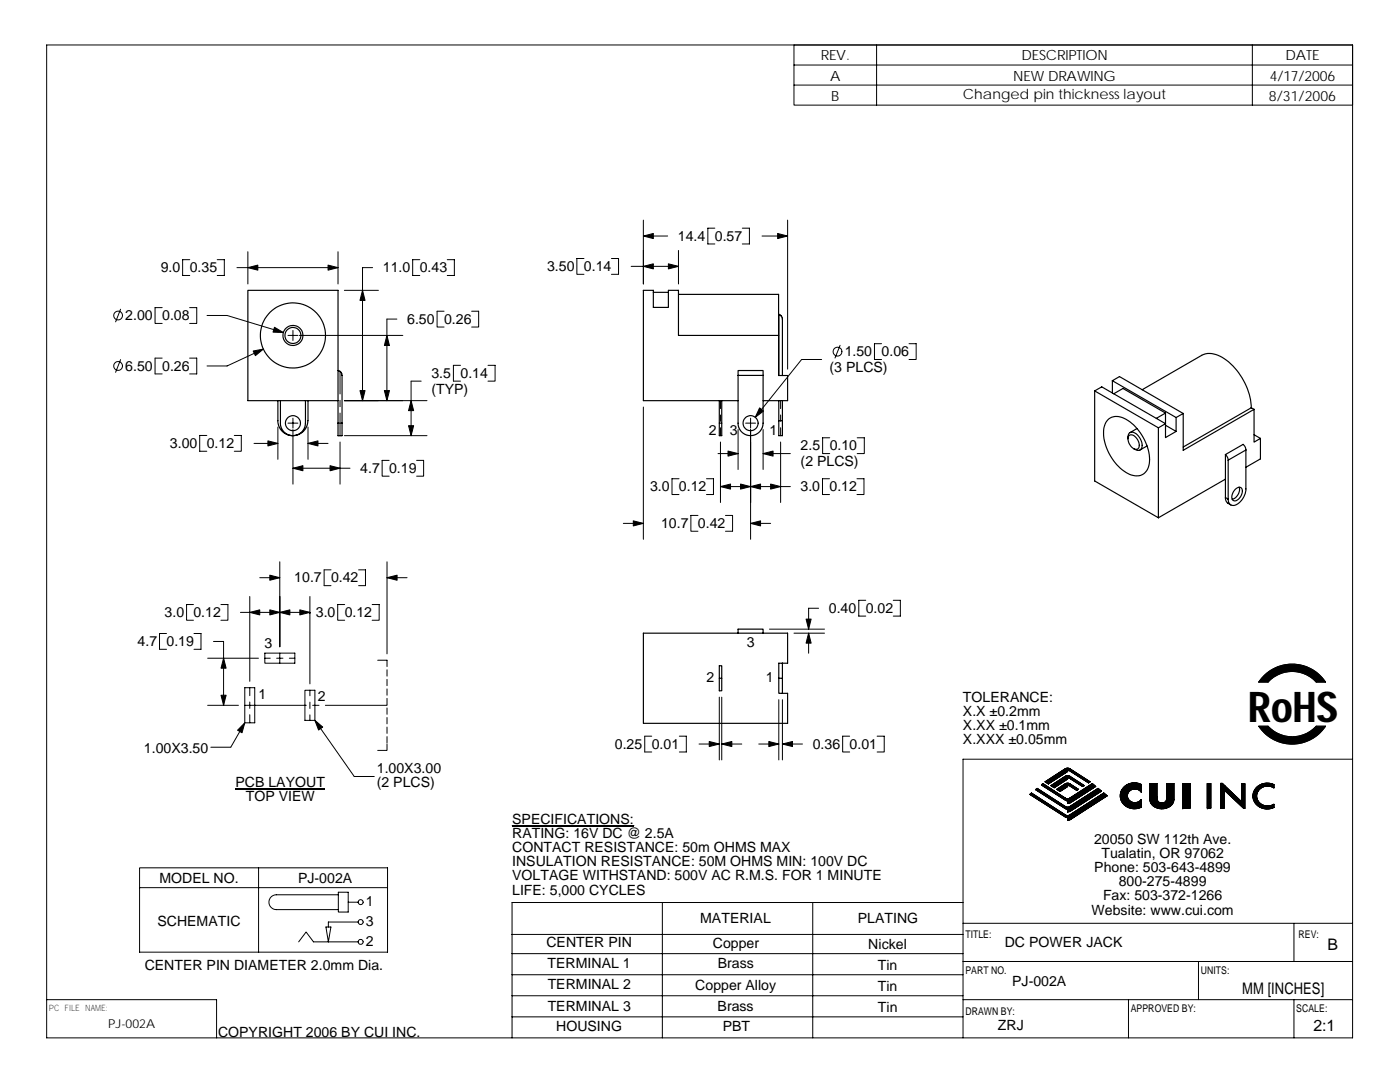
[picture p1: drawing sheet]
<svg xmlns="http://www.w3.org/2000/svg" width="279mm" height="216mm" viewBox="0 0 279 216" stroke-linecap="round" stroke-linejoin="round" font-family="sans-serif">
<g fill="none" stroke="#000" stroke-width=".2">
<path d="M9.3 9h260.6v198.1h-260.6zM158.5 9h111.4v12h-111.4zM158.5 17h111.4M158.5 13h111.4M174.9 9v12M249.9 9v12M37.9 51.8h-1.5v3.2h1.5M43.3 51.8h1.5v3.2h-1.5M47.3 53.4h20.2M49.5 50.2v6.5M67.5 50.2v6.5M68.7 57.9h6.8"/>
<path d="M74.4 53.4h-2.1v26.5M83.8 51.8h-1.4v3.2h1.4M89.3 51.8h1.4v3.2h-1.4M116.5 51.6h-1.4v3.1h1.4M122 51.6h1.4v3.1h-1.4M126 53.1h9.4M128.4 43.9v12.8M128.4 47.1h4.8M135.4 50v6.7M142.7 45.5h-1.4v3.2h1.4M148.1 45.5h1.5v3.2h-1.5M152.1 47.1h5.1"/>
<path d="M157.2 43.9v29.8M24.1 71.8l-1 2.5M24.1 61.7l-1 2.5M32.4 61.4h-1.5v3.1h1.5M32.4 71.5h-1.5v3.1h1.5M37.8 61.4h1.5v3.1h-1.5M37.8 71.5h1.5v3.1h-1.5M41.3 62.9h4l11.3 3.5M52.6 69.7l-7.3 3.3h-4M57.5 66.9h2M58.5 65.9v2M59.7 66.9h20.7"/>
<path d="M67.9 74.1v4.5M67.9 79.9v1.3M68.7 79.9h16.5M79.2 63.7h-2v16.2M84.1 76.1h-2.1v10.8M88.6 62.1h-1.4v3.2h1.4M91.9 72.9h-1.4v3.2h1.4M94.1 62.1h1.4v3.2h-1.4M97.4 72.9h1.4v3.2h-1.4M143.8 79.9v1.6M155.8 79.9v1.6M164 71.7h-4l-9.3 11.6"/>
<path d="M167.7 68.9l-1.1 2.5M175.9 68.6h-1.4v3.1h1.4M181.4 68.6h1.4v3.1h-1.4M41.3 86.9h-1.4v3.1h1.4M46.8 86.9h1.4v3.1h-1.4M50.7 88.5h4.8M55.5 85.2v6.5M57.5 84.4h2M58.5 83.4v2M58.5 85.7v10.9M58.5 93.4h11.3M61.5 88.5h4"/>
<path d="M61.5 85.2v6.5M67.5 86.9h.8M67.9 82.4v4.5M67.9 88.2v8.4M68.7 86.9h16.5M77.7 91.9h-1.4v3.1h1.4M83.1 91.9h1.4v3.1h-1.4M128.4 81.2v26.4M135.5 95.5h-1.4v3.2h1.4M141 95.5h1.4v3.2h-1.4M143.3 90.5h4M143.8 82.8v1.3"/>
<path d="M143.8 85.3v1.6M143.8 88.2v12.1M143.8 97.1h13.9M147.3 85.7v8M148.8 84.4h2M149.8 83.4v2M149.8 85.7v21.9M152.3 85.7v8M152.3 90.5h5.4M155.8 82.8v1.3M155.8 85.3v1.6M155.8 88.2v12.1"/>
<path d="M165.5 95.5h-1.4v3.2h1.4M165.6 87.4h-1.4v3.1h1.4M171 95.5h1.4v3.2h-1.4M171.1 87.4h1.4v3.1h-1.4M49.8 119v17M51.8 115.3h4M55.8 112.1v17M61.8 119v17.5M66.1 113.7h-1.4v3.2h1.4M71.6 113.7h1.3v3.2h-1.3M77.2 112.1v18.4M77.2 115.3h4"/>
<path d="M124.4 104.4h4M139.3 102.8h-1.4v3.2h1.4M144.8 102.8h1.4v3.2h-1.4M149.8 104.4h4M172.8 119.8h-1.4v3.1h1.4M178.3 119.8h1.4v3.1h-1.4M33.2 126.4h-1.4v3.2h1.4M38.6 120.6h-1.4v3.2h1.4M38.7 126.4h1.4v3.2h-1.4M41.4 131.3h10.2M42.6 128h2v12.7M44.1 120.6h1.4v3.2h-1.4"/>
<path d="M48 122.2h13.8M48.9 137.2h1.9v7h-1.9zM49.8 137.2v1.6M52.9 130.3h5.9v2h-5.9zM52.9 131.3h1M55.2 131.3h1.3M55.8 130.3v2M57.7 131.3h1.1M60.9 137.7h1.9v6h-1.9zM61.8 122.2h.1M61.8 137.7v1.1M68.8 120.6h-1.4v3.2h1.4"/>
<path d="M74.3 120.6h1.4v3.2h-1.4M75.4 131.7h1.8v1.3M77.2 133.6v1.3M77.2 135.6v1.2M77.2 137.5v1.2M77.2 139.4v1.2M143.6 139.1v12.5M144 139.1v12.5M153.6 125.5h10.9M155.4 139.6v12M156.1 139.6v12M158.5 126.3h6"/>
<path d="M161.4 126.3v4M163.4 121.4h-2v4.1M252.3 134.8a8 8 0 0 1 12.2 1.3h-1.8a6.5 6.5 0 0 0-9.6 0h-1.9zM41.4 140.7h6.2M48.9 140.7h12.2M48.9 144.2l-2.8 4.9h-4M49.8 140.1v1.3M49.8 142.6v1.6M61.8 140.1v1.3M61.8 142.6v1.1M62.4 140.7h1.3M62.8 143.7l7.9 11.2h4"/>
<path d="M64.9 140.7h12.3M77.2 148.5v1.2h-1.8M77.2 141.3v1.2M77.2 143.2v1.2M77.2 145.1v1.2M77.2 147v1.3M130.1 146.9h-1.4v3.2h1.4M135.6 146.9h1.4v3.2h-1.4M139.5 148.5h4.1M144 148.5h4M151.4 148.5h4M156.1 148.5h4"/>
<path d="M169.6 146.9h-1.4v3.2h1.4M175 146.9h1.5v3.2h-1.5M205.5 158.5l.3-.3 7.1 4.5 .6-.1 6.8-4.4 .7 .6-7.3 4.7-.6 .2v-.5l-.5-.2zM206.7 157.6l.3-.3 5.9 3.8 .6-.2 5.6-3.6 .7 .6-6.1 3.9-.6 .2v-.5l-.5-.1zM207.8 156.6l.3-.2 4.8 3 .5-.1 4.6-2.9 .7 .5-5 3.2-.6 .2v-.5l-.4-.1zM208.6 156l4-2.6 .5-.1 .4 .1 4.1 2.6-.4 .2-4.1-2.6v.3l-3.9 2.5zM209.7 156.8l3.2-2 .6 .1 2.9 1.9-.3 .2-3-1.9v.3l-2.7 1.8zM210.9 157.5l2-1.2 .6 .1 1.7 1.1-.3 .2-1.8-1.1v.4l-1.5 .9zM224.4 156.9a3 3 0 0 1 3.4-.4v1.6a1.43 1.43 0 0 0-2.3-.3 1.43 1.43 0 0 0 .4 2.2 1.63 1.63 0 0 0 1.9-.4v1.5a2.69 2.69 0 0 1-3.4-.5 2.69 2.69 0 0 1-.3-3.3zM229.5 156.4h1.4v2.5a1.02 1.02 0 0 0 1 1.3 1.02 1.02 0 0 0 1-1.3v-2.5h1.4v3.2a2.48 2.48 0 0 1-3.6 1.5l-.9-.6-.3-.6zM236.1 156.4h1.4v4.8h-1.4zM240.9 156.4h.7v4.8h-.7z"/>
<path d="M243.6 156.3h.3l3.9 3.7v-3.6h.6v4.9h-.2l-3.9-3.7v3.6h-.7zM250.9 157a3.1 3.1 0 0 1 3.3-.4v.6a2.09 2.09 0 0 0-2.7 .2 2.09 2.09 0 0 0-.2 2.8 2.38 2.38 0 0 0 2.9 .3v.6a2.72 2.72 0 0 1-3.1-.3 2.72 2.72 0 0 1-.8-3.1zM251.2 144.9h1.9a6.5 6.5 0 0 0 9.6 0h1.8a8 8 0 0 1-13.3 0zM269.9 151.5h-77.7v55.6M27.9 173.2h49.4v16.8h-49.4zM27.9 177.1h49.4M51.6 173.2v16.8M67.5 178h2v4h-2zM67.5 178.5h-12.4a1.48 1.48 0 0 0-1.4 1.5 1.48 1.48 0 0 0 1.4 1.5h12.4M102.2 164.7h24.3M9.3 199.5h33.9v7.6M59.6 187.9l1.5-1.9 1.5 1.9h8.9"/>
<path d="M65 185h1l-.5 2.9zM69.5 180h2M71.5 184h-6v1M102.2 190.3h90M102.2 194.5h90M102.2 198.7h90M102.2 186.5h90M132.2 180.1v27M162.2 180.1v27M192.2 184.2h77.7M192.2 191.9h77.7M192.2 199.5h77.7"/>
<path d="M192.2 180.1h-90v27M225.2 199.5v7.6M239.2 191.9v7.6M258.2 184.2v7.7M258.2 199.5v7.6M102.2 202.9h90"/>
<circle cx="23.6" cy="73" r=".88"/>
<circle cx="23.6" cy="63" r=".88"/>
<circle cx="167.1" cy="70.2" r=".88"/>
<circle cx="72" cy="187.9" r=".5"/>
<circle cx="72" cy="180" r=".5"/>
<circle cx="72" cy="184" r=".5"/>
</g>
<g fill="none" stroke="#000" stroke-width=".23">
<path d="M49.5 57.9h18v22h-18zM130.4 58.3h3M135.4 58.7h20v8.2M55.5 79.9v4.4l.2 .9 .5 .7 .6 .6 .9 .3 .8 .2M56 79.9l.1 5.3 .3 .6 .5 .6 .8 .4 .8 .1M61 79.9v4.5l-.2 .8-.3 .6-.5 .6-.8 .4-.7 .1M61.5 79.9l-.1 4-.1 1.1-.5 .8-.6 .6-.7 .3-1 .2M67.5 73.9l.5 .3 .3 .7v12h-.8v-7M143.6 79.9v4.5M144 79.9v4.5M147.3 74.9v10l.3 .7 .5 .7 .9 .5 .8 .1 .9-.2 .7-.4 .6-.7 .3-.7v-10M147.3 74.9v-1h5v1"/>
<path d="M147.3 74.9h5M155.4 66.9h-20v-9h-2v3.4h-3v-3.4h-2v22h18.9M155.4 66.9v8h1.8v5h-4.9M155.4 74.9v-12.2l.6 .4 .1 .6v11.2M155.4 79.9v7h.7v-7M218.5 78l12.7 7.4M218.5 78v18l12.7 7.3M218.5 78l1.4-.8 12.7 7.3M222 76l1.4-.9 12.7 7.4M222 76l12.7 7.3M222 76v2.4M222.3 78.6l1.8-1.1 8.5 4.9v2.1"/>
<path d="M227.9 77.8l11.9-6.9a4.3 4.3 0 0 1 4.5 .7 13 13 0 0 1 5.4 9.8M67.5 84.4h.8M143.6 84.4h.4v2.5h-.4zM155.4 83.9h.7M221.1 83.8a3.1 3.1 0 0 1 4 .1 9.7 9.7 0 0 1 4.2 9 2.62 2.62 0 0 1-4.2 1.6 9.7 9.7 0 0 1-4.8-9.2l.4-1zM225.1 87.6a.98 .98 0 0 1 .4-1.3 .98 .98 0 0 1 1.3 .3 2.44 2.44 0 0 1 .9 3.1 1.07 1.07 0 0 1-1.5-.2M225.3 86.9a1.19 1.19 0 0 1 1.7 .8 1.39 1.39 0 0 1 0 1.9 1.96 1.96 0 0 1-1.9-2.4zM226.9 85.5l-1.4 .8M228.9 89l-1.4 .8M231.2 85.4v17.9M232.6 84.5l-1.4 .9M232.6 84.9l2.1 1.2"/>
<path d="M232.6 82.4l-1.8 1.1M234.7 83.3v2.8l-2.1 1.2v-2.8M236.1 82.5l-1.4 .8M244.6 90.7l.4 .5 .1 .6M244.6 99.3l.2 .9 .8 .6M244.6 90.7v8.6M244.6 95.6l-13.4 7.7M244.6 99.3l.5 .3M245.1 91.8v7.8M246.5 97.6a.79 .79 0 0 1 1.1-.3 .79 .79 0 0 1 .3 1.1 1.55 1.55 0 0 1-1.8 1.4 1.68 1.68 0 0 1 .4-2.2zM247.3 97.2a2.07 2.07 0 0 1-1.4 2.4M248.6 89.8l-.1-.6-.4-.5-3.5 2"/>
<path d="M248.6 89.8v7.8a3.4 3.4 0 0 1-2.5 3.3 1.08 1.08 0 0 1-1-1.3M248.6 89.8l-3.5 2M249.7 81.4l-13.6 7.8M249.7 81.4l.6 .3M250.3 81.7v6.5l1.2-.7M250.3 81.7l-14.2 8.2v-7.4M250.3 86.7l1.2 .8M251.5 87.5v4.1l-2.9 1.6M143.6 135.3h.4v2.5h-.4zM143.6 135.3v-2.5h.4v2.5M147.3 126.3v-.8h5v.8M155.4 135.3v3h.7"/>
<path d="M155.4 135.3v-3h1.8v-6h-28.8v18h28.8v-6h-1.1M155.4 135.3h.7M156.1 132.3v6"/>
<circle cx="58.5" cy="66.9" r="2"/>
<circle cx="58.5" cy="66.9" r="6.5"/>
<circle cx="58.5" cy="66.9" r="1.6"/>
<circle cx="58.5" cy="84.4" r="1.5"/>
<circle cx="149.8" cy="84.4" r="1.51"/>
</g>
<g fill="#000" stroke="#000" stroke-width=".2">
<path d="M49.5 53.4l2-.5v1z" fill-rule="evenodd"/>
<path d="M65.5 52.9l2 .5-2 .5z" fill-rule="evenodd"/>
<path d="M72.3 57.9l.6 2h-1.1z" fill-rule="evenodd"/>
<path d="M128.4 53.1l2-.5v1.1z" fill-rule="evenodd"/>
<path d="M128.4 47.1l2-.5v1z" fill-rule="evenodd"/>
<path d="M133.4 52.6l2 .5-2 .6z" fill-rule="evenodd"/>
<path d="M155.2 46.6l2 .5-2 .5z" fill-rule="evenodd"/>
<path d="M50.5 70l2.1-.3-1.6 1.3z" fill-rule="evenodd"/>
<path d="M54.8 65.3l1.8 1.1-2.1-.1z" fill-rule="evenodd"/>
<path d="M71.8 77.9h1.1l-.6 2z" fill-rule="evenodd"/>
<path d="M76.7 77.9h1l-.5 2z" fill-rule="evenodd"/>
<path d="M77.2 66.9l.5 2h-1z" fill-rule="evenodd"/>
<path d="M82 79.9l.5 2h-1z" fill-rule="evenodd"/>
<path d="M53.5 88l2 .5-2 .5z" fill-rule="evenodd"/>
<path d="M58.5 93.4l2-.5v1z" fill-rule="evenodd"/>
<path d="M61.5 88.5l2-.5v1z" fill-rule="evenodd"/>
<path d="M65.9 92.9l2 .5-2 .5z" fill-rule="evenodd"/>
<path d="M81.5 84.9h1l-.5 2z" fill-rule="evenodd"/>
<path d="M143.8 97.1l2-.5v1z" fill-rule="evenodd"/>
<path d="M145.3 90l2 .5-2 .5z" fill-rule="evenodd"/>
<path d="M147.8 96.6l2 .5-2 .5z" fill-rule="evenodd"/>
<path d="M149.8 97.1l2-.5v1z" fill-rule="evenodd"/>
<path d="M151.6 81.4l.8 .6-1.7 1.3z" fill-rule="evenodd"/>
<path d="M152.3 90.5l2-.5v1z" fill-rule="evenodd"/>
<path d="M153.8 96.6l2 .5-2 .5z" fill-rule="evenodd"/>
<path d="M53.8 114.8l2 .5-2 .5z" fill-rule="evenodd"/>
<path d="M77.2 115.3l2-.5v1z" fill-rule="evenodd"/>
<path d="M126.4 103.9l2 .5-2 .5z" fill-rule="evenodd"/>
<path d="M149.8 104.4l2-.5v1z" fill-rule="evenodd"/>
<path d="M44.6 131.3l.5 2h-1z" fill-rule="evenodd"/>
<path d="M49.8 122.2l2-.5v1z" fill-rule="evenodd"/>
<path d="M55.8 122.2l2-.5v1z" fill-rule="evenodd"/>
<path d="M53.8 121.7l2 .5-2 .5z" fill-rule="evenodd"/>
<path d="M59.8 121.7l2 .5-2 .5z" fill-rule="evenodd"/>
<path d="M161.4 126.3l.5 2h-1z" fill-rule="evenodd"/>
<path d="M160.9 123.5h1l-.5 2z" fill-rule="evenodd"/>
<path d="M252.1 135a8 8 0 0 1 12.4 1.1h-1.8a6.6 6.6 0 0 0-8.5-1l-1.1 1h-1.9z" fill-rule="evenodd"/>
<path d="M44.1 138.7h1l-.5 2z" fill-rule="evenodd"/>
<path d="M48.9 144.2l-.6 2-.9-.5z" fill-rule="evenodd"/>
<path d="M62.8 143.7l1.6 1.4-.8 .6z" fill-rule="evenodd"/>
<path d="M141.5 148l2.1 .5-2.1 .5z" fill-rule="evenodd"/>
<path d="M144 148.5l2-.5v1z" fill-rule="evenodd"/>
<path d="M153.4 148l2 .5-2 .5z" fill-rule="evenodd"/>
<path d="M156.1 148.5l2.1-.5v1z" fill-rule="evenodd"/>
<path d="M210.9 157.5l2.1-1.2 .4 .1 1.8 1.1-.3 .2-1.7-1.1h-.1v.4l-1.5 .9z" fill-rule="evenodd"/>
<path d="M207.8 156.6l.3-.2 4.8 3 .6-.1 4.5-2.9 .7 .5-5 3.3-.6 .1v-.5l-.5-.1z" fill-rule="evenodd"/>
<path d="M208.6 156l4.4-2.7 .4 .1 4.2 2.6-.4 .2-4.1-2.6v.3l-3.9 2.5z" fill-rule="evenodd"/>
<path d="M209.7 156.8l3.3-2 .4 .1 3 1.9-.3 .2-2.9-1.9h-.1v.3l-2.7 1.8z" fill-rule="evenodd"/>
<path d="M224.3 157l.4-.3a3.1 3.1 0 0 1 3.1-.2v1.6l-.7-.6-.8-.1a1.46 1.46 0 0 0-1.2 .9 1.29 1.29 0 0 0 .5 1.6 1.73 1.73 0 0 0 1.6 .1l.6-.4v1.5l-.8 .2-.9 .1a2.56 2.56 0 0 1-2.3-1.6 2.56 2.56 0 0 1 .5-2.8z" fill-rule="evenodd"/>
<path d="M229.5 156.4h1.4l.1 3.3 .3 .4 .5 .2 .7-.2 .3-.5 .1-3.2h1.4v3.3l-.2 .6-.5 .5-.6 .4-1.4 .2a2.52 2.52 0 0 1-1.7-.9l-.4-.8z" fill-rule="evenodd"/>
<path d="M236.1 156.4v4.8h1.4v-4.8z" fill-rule="evenodd"/>
<path d="M240.9 156.4v4.8h.7v-4.8z" fill-rule="evenodd"/>
<path d="M251.2 144.9h1.9a6.5 6.5 0 0 0 9.6 0h1.8a8 8 0 0 1-13.3 0z" fill-rule="evenodd"/>
<path d="M250.9 157a3.1 3.1 0 0 1 3.3-.4v.6a2.13 2.13 0 0 0-2.5 0 2.13 2.13 0 0 0-.7 2.5 2.22 2.22 0 0 0 1.7 1.1l1-.1 .5-.2v.6l-.6 .3h-1a2.81 2.81 0 0 1-2.3-1.5 2.34 2.34 0 0 1 .3-2.6z" fill-rule="evenodd"/>
<path d="M205.5 158.5l.3-.3 7.1 4.5h.5l6.9-4.5 .7 .6-7.3 4.7-.6 .2v-.5l-.5-.2z" fill-rule="evenodd"/>
<path d="M206.7 157.6l.3-.3 5.9 3.8 .5-.1 5.7-3.7 .7 .6-6.1 3.9-.6 .2v-.5l-.5-.1z" fill-rule="evenodd"/>
<path d="M243.6 156.3h.3l3.9 3.7v-3.6h.6v4.9h-.2l-3.9-3.7v3.6h-.7z" fill-rule="evenodd"/>
</g>
<path d="M47 157.4h17.9M102.2 164.8h24.3" fill="none" stroke="#000" stroke-width=".21"/>
<text font-size="8.5" x="249.1" y="144">RoHS</text>
<g font-size="3.2">
<text x="264.9" y="189.6">B</text>
<text x="247.9" y="198.2">MM [INCHES]</text>
<text x="262.1" y="205.7">2:1</text>
</g>
<g font-size="2.8">
<text x="163.8" y="12.1">REV.</text>
<text x="165.7" y="16.1">A</text>
<text x="202.2" y="16.1">NEW DRAWING</text>
<text x="203.8" y="12.1">DESCRIPTION</text>
<text x="253.4" y="16.1">4/17/2006</text>
<text x="256.6" y="12.1">DATE</text>
<text x="165.9" y="20.1">B</text>
<text x="192.1" y="19.8">Changed pin thickness layout</text>
<text x="253.2" y="20.1">8/31/2006</text>
<text x="135.3" y="48">14.4</text>
<text x="142.7" y="48">0.57</text>
<text x="32.1" y="54.3">9.0</text>
<text x="37.9" y="54.3">0.35</text>
<text x="76.4" y="54.3">11.0</text>
<text x="83.8" y="54.3">0.43</text>
<text x="109.2" y="54.1">3.50</text>
<text x="116.5" y="54.1">0.14</text>
<text x="25" y="63.9">2.00 0.08</text>
<text x="81.3" y="64.6">6.50</text>
<text x="88.6" y="64.6">0.26</text>
<text x="168.6" y="71.1">1.50 0.06</text>
<text x="25" y="74">6.50</text>
<text x="32.4" y="74">0.26</text>
<text x="86.1" y="75.4">3.5 0.14</text>
<text x="165.6" y="74.3">(3 PLCS)</text>
<text x="86.1" y="78.6">(TYP)</text>
<text x="33.9" y="89.4">3.00</text>
<text x="41.3" y="89.4">0.12</text>
<text x="141.4" y="86.8">2</text>
<text x="145.7" y="86.8">3</text>
<text x="153.5" y="86.8">1</text>
<text x="159.8" y="89.9">2.5 0.10</text>
<text x="71.9" y="94.4">4.7 0.19</text>
<text x="159.8" y="93">(2 PLCS)</text>
<text x="129.8" y="98">3.0 0.12</text>
<text x="159.8" y="98">3.0</text>
<text x="165.5" y="98">0.12</text>
<text x="131.9" y="105.4">10.7</text>
<text x="139.3" y="105.4">0.42</text>
<text x="58.7" y="116.2">10.7</text>
<text x="66.1" y="116.2">0.42</text>
<text x="32.9" y="123.1">3.0 0.12</text>
<text x="63" y="123.1">3.0</text>
<text x="68.8" y="123.1">0.12</text>
<text x="165.4" y="122.3">0.40</text>
<text x="172.8" y="122.3">0.02</text>
<text x="27.5" y="128.9">4.7</text>
<text x="33.2" y="128.9">0.19</text>
<text x="52.8" y="129.4">3</text>
<text x="149" y="129.1">3</text>
<text x="141" y="136.1">2</text>
<text x="152.8" y="136.1">1</text>
<text x="51.6" y="139.4">1</text>
<text x="63.5" y="139.8">2</text>
<text x="192.2" y="140.1">TOLERANCE:</text>
<text x="192.2" y="142.9">X.X ±0.2mm</text>
<text x="122.7" y="149.4">0.25</text>
<text x="130.1" y="149.4">0.01</text>
<text x="162.2" y="149.4">0.36 0.01</text>
<text x="192.2" y="145.7">X.XX ±0.1mm</text>
<text x="192.2" y="148.5">X.XXX ±0.05mm</text>
<text x="28.7" y="150.2">1.00X3.50</text>
<text x="75.2" y="154.3">1.00X3.00</text>
<text x="47" y="157">PCB LAYOUT</text>
<text x="49" y="159.8">TOP VIEW</text>
<text x="75.2" y="157.1">(2 PLCS)</text>
<text x="102.2" y="164.4">SPECIFICATIONS:</text>
<text x="102.2" y="167.2">RATING: 16V DC @ 2.5A</text>
<text x="102.2" y="172.9">INSULATION RESISTANCE: 50M OHMS MIN: 100V DC</text>
<text x="102.2" y="170.1">CONTACT RESISTANCE: 50m OHMS MAX</text>
<text x="218.3" y="168.4">20050 SW 112th Ave.</text>
<text x="219.8" y="171.2">Tualatin, OR 97062</text>
<text x="31.8" y="176.1">MODEL NO.</text>
<text x="59.5" y="176.2">PJ-002A</text>
<text x="102.2" y="178.5">LIFE: 5,000 CYCLES</text>
<text x="102.2" y="175.7">VOLTAGE WITHSTAND: 500V AC R.M.S. FOR 1 MINUTE</text>
<text x="218.4" y="174">Phone: 503-643-4899</text>
<text x="220.1" y="179.7">Fax: 503-372-1266</text>
<text x="223.3" y="176.8">800-275-4899</text>
<text x="31.4" y="184.8">SCHEMATIC</text>
<text x="73" y="184.8">3</text>
<text x="73" y="180.8">1</text>
<text x="139.7" y="184.1">MATERIAL</text>
<text x="171.2" y="184.1">PLATING</text>
<text x="217.8" y="182.5">Website: www.cui.com</text>
<text x="73" y="188.7">2</text>
<text x="109.1" y="189">CENTER PIN</text>
<text x="142.3" y="189.3">Copper</text>
<text x="173.3" y="189.4">Nickel</text>
<text x="200.5" y="188.9">DC POWER JACK</text>
<text x="28.9" y="193.6">CENTER PIN DIAMETER 2.0mm Dia.</text>
<text x="109.3" y="193.1">TERMINAL 1</text>
<text x="109.3" y="197.4">TERMINAL 2</text>
<text x="138.8" y="197.5">Copper Alloy</text>
<text x="143.3" y="193.3">Brass</text>
<text x="175.2" y="197.8">Tin</text>
<text x="175.2" y="193.5">Tin</text>
<text x="202" y="196.8">PJ-002A</text>
<text x="109.3" y="201.7">TERMINAL 3</text>
<text x="143.2" y="201.7">Brass</text>
<text x="175.2" y="201.9">Tin</text>
<text x="43.5" y="206.9">COPYRIGHT 2006 BY CUI INC.</text>
<text x="111" y="205.8">HOUSING</text>
<text x="144.2" y="205.8">PBT</text>
<text x="199.2" y="205.5">ZRJ</text>
</g>
<text font-size="2.5" x="21.6" y="205.1">PJ-002A</text>
<g font-size="2.1">
<text x="192.7" y="187.2">TITLE:</text>
<text x="259.2" y="187.2">REV:</text>
<text x="192.7" y="194.4">PART NO.</text>
<text x="239.6" y="194.4">UNITS:</text>
<text x="192.7" y="202.6">DRAWN BY:</text>
<text x="225.7" y="202">APPROVED BY:</text>
<text x="258.7" y="202">SCALE:</text>
</g>
<text font-size="1.7" x="9.8" y="201.6">PC FILE NAME:</text>
</svg>
